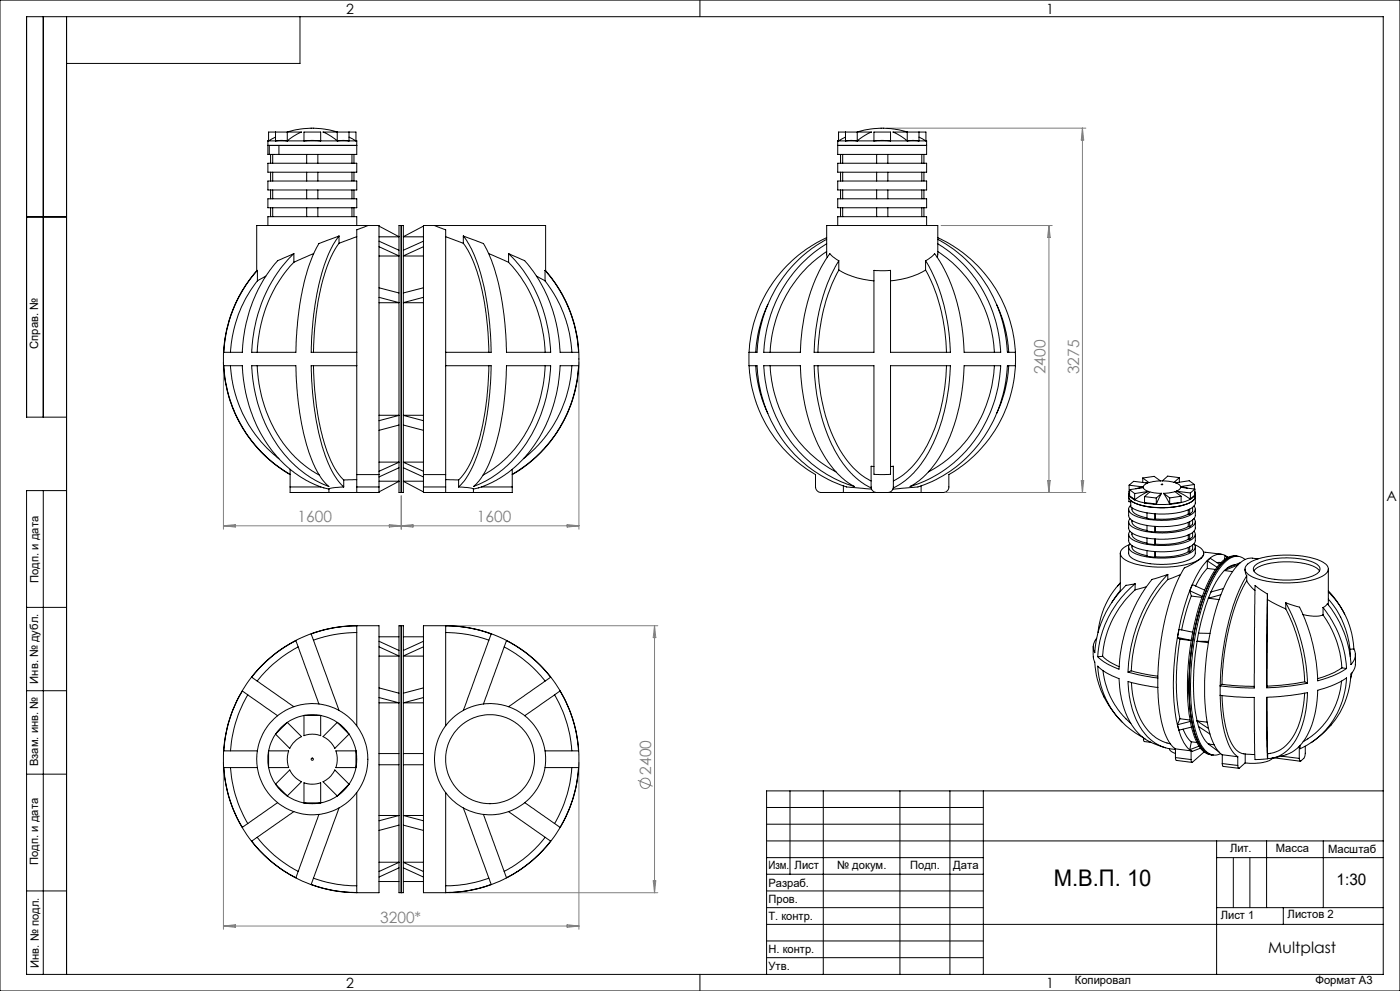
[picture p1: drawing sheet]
<svg xmlns="http://www.w3.org/2000/svg" width="420mm" height="297mm" viewBox="0 0 420 297" stroke-linecap="round" stroke-linejoin="round" font-family="sans-serif">
<g fill="none" stroke="#808080" stroke-width=".3">
<path d="M266 38.4h59.8M324.7 38.4v109.2M324.7 38.4l.4 3.6h-.7zM282.3 67.6h33.4M314.7 67.6v80M314.7 67.6l.4 3.6h-.8zM67 108.6v50M173.7 108.6v50M67 157.6h106.7M67 157.6l3.6-.4v.8zM116.8 157.2l3.6 .4-3.6 .4zM120.4 148.6v10"/>
<path d="M120.4 157.6l3.5-.4v.8zM170.1 157.2l3.6 .4-3.6 .4zM284 147.6h41.8M314.3 144h.8l-.4 3.6zM324.4 144h.7l-.4 3.6zM134.7 187.5h62.6M196.4 187.5v80M196.4 187.5l.3 3.6h-.7zM67 228.5v50M173.7 228.5v50M191.3 233.9l4.5 1.8M67 277.5l3.6-.4v.8z"/>
<path d="M67 277.5h106.7M134.7 267.5h62.6M170.1 277.1l3.6 .4-3.6 .4zM196 264h.7l-.3 3.5z"/>
<circle cx="193.6" cy="234.7" r="1.56"/>
</g>
<g fill="none" stroke="#000" stroke-width=".3">
<path d="M0 0h420v297h-420zM13 5v120M20 5v287M90 5v14h-70M210 0v5M82.7 39.6v2.6M104.7 39.6v2.6M253.6 39.6v2.6M275.7 39.6v2.6M80.4 54.3h26.6v2.6h-26.6zM80.4 59.6h26.6v2.7h-26.6zM80.4 48.9h26.6v2.7h-26.6z"/>
<path d="M80.4 42.2v4.1h.4M80.4 42.2h.2M80.6 42.1l-.2 .1M80.6 42.2h2.1M80.6 42.2v-2.6h9.9l-2.6 1.3-1.7 1.3M80.8 43.6h-.4h26.6h-23.3M80.8 46.3h2.9M80.8 43.6v2.7M80.8 43.6h2.9M81.2 46.3v2.6M81.2 51.6v2.7M81.2 56.9v2.7"/>
<path d="M81.8 46.3v2.6M81.8 51.6v2.7M81.8 56.9v2.7M82.7 42.2h3.5M82.7 41.1l-2.1 1.1M83.7 43.6v2.7M86.2 42.2v-2.6a24.7 24.7 0 0 1 15 0v2.6M86.2 42.2h5M91.2 42.2h5M91.2 42.2v-2.6h5v2.6M92 46.3v2.6M92 51.6v2.7"/>
<path d="M92 56.9v2.7M95.4 46.3v2.6M95.4 51.6v2.7M95.4 56.9v2.7M96.2 42.2h5M101.2 42.2h3.5M101.2 42.2l-1.8-1.3-2.5-1.3h9.9v2.6M103.7 43.6h.1M104.7 42.2h2.1M104.7 41.1l2.1 1.1M105.6 46.3v2.6M105.6 51.6v2.7"/>
<path d="M105.6 56.9v2.7M106.2 46.3v2.6M106.2 51.6v2.7M106.2 56.9v2.7M106.8 42.1l.2 .1M106.8 42.2h.2M107 42.2v4.1h-23.3M251.3 48.9h26.7v2.7h-26.7zM251.3 59.6h26.7v2.7h-26.7zM251.3 43.6h26.7zM251.3 42.2v4.1h26.7v-4.1M251.3 54.3h26.7v2.6h-26.7z"/>
<path d="M251.3 42.2h.3M251.6 42.1l-.3 .1M251.6 42.2h2M251.6 42.2v-2.6h9.8l-2.5 1.3-1.7 1.3M252.2 46.3v2.6M252.2 51.6v2.7M252.2 56.9v2.7M252.8 46.3v2.6M252.8 51.6v2.7M252.8 56.9v2.7M253.6 42.2h3.6M253.6 41.1l-2 1.1"/>
<path d="M254.7 43.6h.1M257.2 42.2v-2.6a24.7 24.7 0 0 1 15 0v2.6M257.2 42.2h5M262.2 42.2h5M262.2 42.2v-2.6h5v2.6M263 46.3v2.6M263 51.6v2.7M263 56.9v2.7M266.3 46.3v2.6M266.3 51.6v2.7M266.3 56.9v2.7M267.2 42.2h5"/>
<path d="M272.2 42.2h3.5M272.2 42.2l-1.8-1.3-2.5-1.3h9.9v2.6M274.7 43.6h.1M275.7 42.2h2.1M275.7 41.1l2.1 1.1M276.5 46.3v2.6M276.5 51.6v2.7M276.5 56.9v2.7M277.2 46.3v2.6M277.2 51.6v2.7M277.2 56.9v2.7M277.8 42.1l.2 .1"/>
<path d="M277.8 42.2h.2M8 65h12M80.4 67.6v-2.7h26.6v2.7M81.2 62.3v2.6M81.8 62.3v2.6M88.2 76l-2.4 1a6.5 6.5 0 0 0-4.1 3.1 44.6 44.6 0 0 0-9 25.5h-5.6a40.1 40.1 0 0 1 10.1-24.6M88.2 78.6a41.4 41.4 0 0 0-11 27M88.2 76v2.6M92 62.3v2.6M94.1 76l-5.9 2.6M95.4 62.3v2.6M101.7 70.7l-4.2 1.6a3.6 3.6 0 0 0-3 2.9l-2.3 6-1.8 7.3-1.1 8.3-.5 8.8h-13.3a43 43 0 0 1 12.7-29.6"/>
<path d="M101.7 70.7l-.2 .3a45 45 0 0 0-6.8 19.3l-.9 6.5-.5 8.8h13.7M101.7 72.9l-1.2 1.9-1.5 3-1.2 3.1-1.4 4.6-1.5 8.3-.6 5.8-.2 6M101.7 70.7v2.2M105.6 62.3v2.6M106.2 62.3v2.6M107 70.9l-5.3 2M110.3 67.6l-2.3 .9a1.06 1.06 0 0 0-1 1.6v35.5M110.3 67.6h3.4v74.6M110.3 67.6h-33.3v13.5M113.7 73.9l6 2.8h-6M113.7 72.3l6 2.7M113.7 67.8l6 3.2h-6"/>
<path d="M119.7 67.6h1.3v80h-1.3zM120.4 67.6v80M127 73.9l-6 2.8h6M127 67.8l-6 3.2h6M127 72.3l-6 2.7M130.4 67.6l2.3 .9a1.06 1.06 0 0 1 1 1.6v35.5M130.4 67.6h-3.4v74.6M130.4 67.6h33.3v13.5M133.7 70.9l5.3 2M139 70.7l.2 .3a45 45 0 0 1 6.8 19.3l.9 7.1 .5 8.2h-13.7M139 70.7l4.2 1.6a3.6 3.6 0 0 1 3 2.9l2 4.9 2 7.8 1.3 9.5 .4 8.2h13.3a43.4 43.4 0 0 0-12.6-29.6M139 72.9l1.4 2.2 1.3 2.7 1.4 3.6 1.2 4.1 1.5 8.3 .6 5.8 .2 6"/>
<path d="M139 70.7v2.2M146.6 76l6 2.6M152.6 76l2.3 1a6.5 6.5 0 0 1 4.1 3.1 45 45 0 0 1 9 25.5h5.6a40.4 40.4 0 0 0-10.1-24.6M152.6 78.6a41.6 41.6 0 0 1 10.9 27M152.6 76v2.6M248 71.8a40.2 40.2 0 0 0-20.9 33.8h-2.4M248 73.1a40 40 0 0 0-18.9 32.5h11l.1-1.4a52.4 52.4 0 0 1 8.8-28.2l1 1 1.6 1.1M248 75.4a38 38 0 0 0-17 30.2M248 71.2a40.1 40.1 0 0 0-23.3 34.4M248.2 77.1l-.2-.6v-8.9h33.3v8.6l-.1 .9M251.3 67.6v-2.7h26.7v2.7M251.6 78.1a56.4 56.4 0 0 0-7.4 27.5h18v-24.6h5v24.6h17.9v-.7a55.5 55.5 0 0 0-7.4-26.8"/>
<path d="M251.6 78.1v2.8M252.2 62.3v2.6M252.8 62.3v2.6M263 62.3v2.6M266.3 62.3v2.6M276.5 62.3v2.6M277.2 62.3v2.6M277.7 78.1v2.8M281.3 73.1a40.2 40.2 0 0 1 18.9 32.5h-11l-.3-4.8a50.5 50.5 0 0 0-8.5-24.8l-1 1-1.7 1.1M281.3 71.8a40.2 40.2 0 0 1 20.9 33.8h2.4M281.3 75.4a38.3 38.3 0 0 1 17 30.2M281.3 71.2a40.1 40.1 0 0 1 23.3 34.4"/>
<path d="M77 81.1a40 40 0 0 0 10 61.1M77.2 81l-.2 .1M77.2 84.2a37.6 37.6 0 0 0-8.1 21.4M77.2 81v3.2M79.8 82.8l-2.6 1.4M113.7 90.7h6M113.7 86.3l6 1.5M113.7 89.1l6 1.6M121 90.7h6M127 86.3l-6 1.5M127 89.1l-6 1.6M160.9 82.8l2.6 1.4"/>
<path d="M163.5 81l.2 .1M163.5 84.2a37.9 37.9 0 0 1 8.1 21.4M163.5 81v3.2M163.7 81.1a40 40 0 0 1-10 61.1M230.4 91.3a38.4 38.4 0 0 0-3.7 14.3M251.6 80.9a54.5 54.5 0 0 0-6.2 24.7M251.6 80.9a24.3 24.3 0 0 0 10.6 3.3M277.7 80.9a23.9 23.9 0 0 1-10.5 3.3M277.7 80.9a53.9 53.9 0 0 1 6.3 24.7M299 91.3a38.4 38.4 0 0 1 3.6 14.3M69.1 109.6a38.1 38.1 0 0 0 14.6 27.9M75.5 109.6h13.3l.4 8.1 1 7.7 1.8 8 1.7 4.8a18.8 18.8 0 0 0 5 7.6 35.9 35.9 0 0 1-20.7-22.8 45.7 45.7 0 0 1-2.5-13.4z"/>
<path d="M77.2 109.6a39.8 39.8 0 0 0 15.4 30.8l3.2 2M94.1 109.6l.3 7.3 .8 6.9 1.6 7.4 1.8 5.3a20.9 20.9 0 0 0 4.5 7.4M107 109.6v32.6M107 105.6v4M107 109.6h-13.7l.5 8.1 .9 7.1 1.6 7.5 1.7 5.5a21.4 21.4 0 0 0 5.1 8.1M133.7 105.6v4M133.7 109.6v32.6M133.7 109.6h13.7l-.5 8.1-1.3 9.5-1.6 6.7-2.4 6.4a17.6 17.6 0 0 1-4 5.6M146.6 109.6l-.3 7.3-.8 6.9-1.5 6.8-1.9 5.9a20.9 20.9 0 0 1-4.5 7.4M151.9 109.6h13.3a42.1 42.1 0 0 1-15.9 32.3l-3.5 2.2-3.7 1.7a27 27 0 0 0 6.9-13.4l1.1-4.6 1-6.1 .6-6.7zM163.5 109.6a39.4 39.4 0 0 1-15.9 31.2l-2.7 1.6M171.6 109.6a37.8 37.8 0 0 1-14.6 27.9"/>
<path d="M224.7 109.6h2.4a39.5 39.5 0 0 0 27.1 36.4l7.3 .6M224.7 105.6v4M224.7 109.6a40.1 40.1 0 0 0 20 32.6v3.7a1.69 1.69 0 0 0 1.6 1.7h6.7M226.7 109.6a37.5 37.5 0 0 0 3.7 14.3M229.1 109.6h11l.1 1.4a51.7 51.7 0 0 0 9.1 28.6 21.4 21.4 0 0 0 7 6.2 39.3 39.3 0 0 1-27.2-36.2zM231 109.6a37.9 37.9 0 0 0 19.8 31.8M245.4 109.6a50 50 0 0 0 8.7 28.4 20.8 20.8 0 0 0 7.2 6.1M284 109.6l-.1 1.3a49.6 49.6 0 0 1-8.7 27.1 20.8 20.8 0 0 1-7.2 6.1M289.2 109.6h11a39.3 39.3 0 0 1-27.2 36.2 29.4 29.4 0 0 0 12.4-16.2 62.2 62.2 0 0 0 3.8-20zM298.3 109.6a37.8 37.8 0 0 1-19.8 31.8M302.6 109.6a37.5 37.5 0 0 1-3.6 14.3M304.6 105.6v4"/>
<path d="M304.6 109.6h-2.4a39.5 39.5 0 0 1-27.1 36.4l-7.2 .6M304.6 109.6a40 40 0 0 1-19.9 32.6v3.7a1.69 1.69 0 0 1-1.7 1.7h-6.7M20 125h-12v-120h407v287h-407v-145h12M113.7 124.5h6M113.7 138.5h6l-6 2.7M119.7 124.5l-6 1.6M119.7 127.4l-6 1.6M121 124.5h6M121 124.5l6 1.6M121 127.4l6 1.6M127 138.5h-6l6 2.7M262.2 139.8l-.9-.1v6.2a1.69 1.69 0 0 0 1.7 1.7"/>
<path d="M267.2 139.8l.8-.1v6.2a1.69 1.69 0 0 1-1.7 1.7M13 147v145M87 142.1a39.9 39.9 0 0 1-19.9-32.5h5.6a41.8 41.8 0 0 0 15.7 32.1 27.8 27.8 0 0 0 10.3 4.9M87 145.9v1.7h11.7M87 145.9h9.3M87 140.6v5.3M98.7 147.6h8.3M98.7 146.6v1M103.1 145.9l-3.4 .3-1 .4M103.1 143.9v2M107 143.8l-3.9 .1M107 145.9v1.7"/>
<path d="M107 142.2v3.7M107 142.2h6.7M107 145.9h6.7M113.7 145.9v1.7h-6.7M113.7 142.2v3.7M113.7 144.2h6l-6 3.2M119.7 140.2l-6 2.7M121 140.2l6 2.7M127 145.9v1.7h6.7M127 142.2h6.7M127 145.9h6.7M127 144.2h-6l6 3.2"/>
<path d="M127 142.2v3.7M133.7 143.8l3.9 .1M133.7 145.9v1.7M133.7 147.6h8.3M133.7 142.2v3.7M137.6 145.9l3.4 .3 1 .4M137.6 143.9v2M142 146.6v1M144.4 145.9h9.3M153.7 142.1a39.9 39.9 0 0 0 19.9-32.5h-5.6a42 42 0 0 1-15.7 32.1 27.8 27.8 0 0 1-10.3 4.9M153.7 145.9v1.7h-11.7M153.7 140.6v5.3"/>
<path d="M253 147.6h10M253 145.6v2M261.4 146.2a27.5 27.5 0 0 1-12.8-15 61.5 61.5 0 0 1-4.4-21.6h18v32.5l.6 .1 4.4-.1v-32.5h17.9l-.1 1.3a51.8 51.8 0 0 1-9.3 28.9 21.7 21.7 0 0 1-7.7 6.4M263 147.6h3.3M266.3 147.6h10M276.3 145.6v2M338.6 147.9v.9a3.7 3.7 0 0 0 3.2 2.5l4.1 .7h5.9l2.6-.5 1.9-.5 1.3-.7 .8-.8 .2-.7v.3a5 5 0 0 1-3.9 2.4l-4 .6h-4.7l-3.7-.7-1.8-.6-1.3-.8M338.6 152.6v1.9a3.7 3.7 0 0 0 3.2 2.4l2.4 .6 3.5 .3h3.2l4.2-.7 2.2-1 .8-.6 .5-.9v-2M338.6 156.4v1.9a3.2 3.2 0 0 0 2.8 2.3l2.8 .7 3.5 .3 3.5-.1 3.2-.5 2.3-.8 1.4-.9 .5-.9v-2M338.7 149.2v1.2l.5 .1M338.7 147.3l-.1 .7 .3 .7M338.7 145.4l1.4-1.2 4.2 .6-.9 .5-.4 .6"/>
<path d="M338.7 145.4l4.3 .5M338.7 145.4v1.9M338.9 146.8l4.1-.6 .5 .6 1 .5M338.9 148.7l1.5 1.1M338.9 147.2l-.2 .1M338.9 146.8l1.5 1.1M338.9 146.8v1.9M339 155.4a1.67 1.67 0 0 0 .9 2.7l3.8 1.2 5.1 .4 5.3-.5 2.4-.8 1.2-.6a1.46 1.46 0 0 0 .5-2.4M339 159.2a1.67 1.67 0 0 0 .9 2.7l2.3 .8 1.8 .4 5.7 .4 5.2-.7 2.8-1.3a1.46 1.46 0 0 0 .5-2.3M339.2 151.4a1.62 1.62 0 0 0-.5 1.7 1.62 1.62 0 0 0 1.2 1.2l1.7 .7 2.1 .5 5.1 .5 4.8-.5 2.1-.6 1.6-.7a1.58 1.58 0 0 0 .9-2.5M339.3 150h-.1M339.6 152.2v.4a3.3 3.3 0 0 0 2.8 2.2l1.7 .4"/>
<path d="M339.6 156v.4a3.3 3.3 0 0 0 2.8 2.2l1.7 .4M339.6 159.7v.5a3.3 3.3 0 0 0 2.8 2.1l1.7 .5M340.4 149.8l3 .9M340.4 147.9v1.9M342.8 143.3l3.5-.5 1.8 1.3-3.4 .5M342.8 143.3l1.9 1.3M342.8 143.3v1.3M343 145.9l-2.2 .6M343.4 150.7l3.5 .5M343.4 148.8v1.9M343.4 148.8l3.5 .5M344.1 153.7v1.7l2.3 .3"/>
<path d="M344.1 157.5v1.7l2.3 .3M344.5 147.3l-4.1 2.5M344.5 147.3l-4.1 .6M344.7 144.6l-.9 .1M346.4 154v1.7M346.4 157.8v1.7M346.6 155.5l-.2 .2M346.6 154v1.5M346.6 157.8v1.5M346.6 159.3l-.2 .2M346.9 149.3v1.9M348.1 144.1h.6"/>
<path d="M348.3 145.2h.5zM348.5 147.8l-1.6 3.4M348.5 147.8l-3.6-.4-1.5 1.4M348.5 147.8l-1.6 1.5M348.7 144.1l3.5 .5M349.1 147.8l3.4-.4 1.8 1.3M349.1 147.8l1.8 3.3M349.1 147.8l1.8 1.4M350.9 151.1l-4 .1M350.9 149.2v1.9M352.2 144.6h.9M352.9 147.2l2.2 1.1 2 1.3"/>
<path d="M352.9 147.2l4.2 .5M353.8 143.2l-1.6 1.4M353.8 143.2l-3.5-.5-1.6 1.4M353.8 143.2v1.3M354.2 145.8l2 .5M354.3 150.6l-3.4 .5M354.3 148.7l-3.4 .5M354.3 148.7v1.9M356.5 154.1l-1.5 .6-2.1 .6-3.2 .3-3.1-.1M356.5 157.8l-1.5 .7-2.1 .5-2.6 .3h-3.7M356.5 154.1h.4M356.5 152.8v1.3"/>
<path d="M356.5 156.6v1.2M356.5 157.8l.4 .1M356.9 152.6v1.5M356.9 156.3v1.6M357.1 149.6l-2.8 1M357.1 147.7v1.9M357.8 152v1.3l-.9 .8M357.8 155.8v1.3l-.9 .8M357.8 159.6v1.3l-.9 .7M358.3 145.2l-1.5-1.1-4.2 .6 1.2 .6 .4 .5M358.3 145.2l-4.1 .6M358.3 145.2v1.3"/>
<path d="M358.5 146.6l-4.3-.6-.5 .8-.8 .4M358.5 147.3v1.1M358.5 148.4l-1.4 1.2M358.5 146.6l-1.4 1.1M358.5 146.6v1.8M358.6 147.9v3.1a6.3 6.3 0 0 1-5.1 2.6l-3.1 .4-2.9 .1-5.4-.8-1.8-.7-1.1-.7v-1.9M335.3 175.6l.8-.9a24.6 24.6 0 0 0-6.7 14.9M336.1 177l-2.6 3.6M336.1 165.8v11.4M338.6 163.9v1.9a3.5 3.5 0 0 0 3 2.4l2.9 .7 3.4 .3 3.3-.2 3.4-.5 2.1-.7 1.5-1.1 .4-.8v-2M338.6 160.2v1.8a3.5 3.5 0 0 0 3 2.4l2.9 .7 3.4 .3 3.3-.1 3.4-.6 2.1-.7 1.4-.9 .5-.9v-2M338.8 163.2l-1.1 .6a1.99 1.99 0 0 0-1.2 3.1l1.3 1 2.2 1 2.7 .6 4.4 .5 4.7-.1 3.6-.6 2.9-.9 2-1.1"/>
<path d="M339 163a1.64 1.64 0 0 0 .9 2.6l2.3 .9 1.8 .4 5.7 .3 4.4-.5 2.4-.7 1-.6a1.53 1.53 0 0 0 .7-2.4M339.6 163.5v.4a4.2 4.2 0 0 0 3.7 2.5l.8 .1M340.5 175l-1.3 .2a2.91 2.91 0 0 0-2.8 1.7 30.7 30.7 0 0 0-8 18.7 3.8 3.8 0 0 1 .6-4.3M340.5 175a30.7 30.7 0 0 0-11.2 21.8M340.5 176.8a29.2 29.2 0 0 0-9.7 19.9M340.5 175v1.8M343.9 175.8l-3.4 1M344.1 161.3v1.6l2.3 .3M344.1 165v1.7l2.3 .3M346.4 161.5v1.7M346.4 165.3v1.7M346.6 161.5v1.6"/>
<path d="M346.6 165.3v1.6M346.6 163.1l-.2 .1M346.6 166.9l-.2 .1M350.3 172.2l-2.4 .8a4.1 4.1 0 0 0-3.4 2.2l-3.4 5.3-2.9 6.5-1.7 6.5-.8 7.1-3.7-1.7-2.7-2.1M350.3 172.2l-2.7 3-2.2 3.2-1.7 3-1.9 4.1-1.5 4.4-1 4-.7 4.5-.2 3M350.3 173.7l-2.3 2.7-1.9 2.7-1.9 3.3-1.4 3.2-1.4 3.7-.9 3.4-.8 4.5-.3 3.8M350.3 172.2v1.5M354.2 172.2l-3.9 1.5M356.5 161.6l-2 .8-1.8 .4-3.3 .4-2.8-.1M356.5 165.4l-2 .8-1.8 .4-3.3 .3h-2.8M356.5 160.3v1.3M356.5 164.1v1.3"/>
<path d="M356.5 161.6h.4M356.5 165.4h.4M356.9 160.1v1.5M356.9 163.9v1.5M356.9 177.1l.5 1.5M356.9 177.1l3.8 1.6M357.4 178.6l-1.7 5-1.2 5.2M357.4 178.6l3.2 .4M357.8 163.3v1.3l-.9 .8M358.4 163.2l.7 .4a2.39 2.39 0 0 1 1.9 2.8l-.7 .9M360.3 167.3l-3.5 2.2a3.5 3.5 0 0 0-2.5 2.5l-2.8 6.3-2 7.3-1.6 9.5-.6 8.1M361.1 165.5l5.3 .6"/>
<path d="M361.1 165.8l-.1 .7-.7 .8M361.4 176.9l-3.7-1.7-.8 1.9M362.2 170.4l-1.8 2.1-1.7 3.1M362.2 168.1l.9-.8 2.7 1.8M362.2 168.1v2.3M362.2 170.4l2.4 .3M362.2 168.1l2.9 1.9M362.5 179.3h.1M362.5 179.3l-2.1 6.7-.8 3.8M362.5 179.3l3.2 .4M363.3 177.4l-.8 1.9M365.1 168.6h1.2"/>
<path d="M366.3 178.3l-3.8 1M367 176.4l-3.7 1M367.3 171h.1M367.3 171l-1.9 2.4-2.1 4M367.3 171l2.5 .3M367.5 166.6l.8 .5M367.5 166.6l-.2 1.1M368.3 167.1h.1M368.4 167a4.2 4.2 0 0 0-6.1 .8 35.4 35.4 0 0 0-7.4 15.4l-.5 2.1a73.7 73.7 0 0 0-1 32.8 11.4 11.4 0 0 0 3.9 6.9M370.6 169.2l-1.5 .4-.8 .6M371.1 166.7a7.1 7.1 0 0 0-6 4 59.6 59.6 0 0 0-7.8 25.1l-.2 1.6a56.5 56.5 0 0 0 1.8 23.7 7.1 7.1 0 0 0 4.6 5.1M371.4 169.3l-4.1 1.7"/>
<path d="M371.5 166.8l-.9-.2a6.5 6.5 0 0 0-5.4 3.3 53.8 53.8 0 0 0-7.8 22l-.2 1.5a61.7 61.7 0 0 0 1 27.2 7.7 7.7 0 0 0 4.6 5.5l.7 .1M372.2 168.6l-4 1.6-.9 .8M373.5 170.5l.2 1.4 .3 .7M373.5 167.7a4.1 4.1 0 0 0-6 .8 33.8 33.8 0 0 0-7.2 14.6l-.4 1.4a77.7 77.7 0 0 0-1.6 33.2 12.8 12.8 0 0 0 4.4 8.1l1.5 .5 2-.4M374 174.1l.9 1.2 1.6 1.7M374 174.1l-1.7 3.1-1.2 2.9-2.1 6.9-1.8 9.2-.6 8.9M374 172.6l-1.2 2.1-1.6 3.6-2.5 7.8-1.2 5.3-.8 5.1-.7 9.1M374 172.6v1.5M374.3 169l1.8-1 2.6-.9 2.9-.5 3.2-.2 6.1 .3 2.9 .6 2.7 .9a2.52 2.52 0 0 1 1.9 2.9l-1.3 1.4-1.7 .8-3 .8-3.4 .5-3.9 .1-4.2-.4-4-.9-1.9-.9a1.93 1.93 0 0 1-1.5-1.5 1.93 1.93 0 0 1 .8-2zM376.2 171.1l1.1-1 2.2-.9 5.4-.8 3.8 .1 3.7 .6 2.4 1 1.1 1M376.4 169.6l1.5-1 2.1-.8 4.6-.6h3.2l3.1 .4 3.6 1.2a1.75 1.75 0 0 1 1.2 2.5l-1.3 1-1.9 .8-2.5 .5-2.9 .2-5.7-.3-2.2-.5-1.8-.8a1.66 1.66 0 0 1-1-2.6zM377.4 167.5l-1.7-.2a6.3 6.3 0 0 0-5.4 3.3 51.9 51.9 0 0 0-7.6 21.2l-.3 1.5a63.9 63.9 0 0 0 .8 27.5 10.1 10.1 0 0 0 3.5 5.4"/>
<path d="M380.2 178l-3.7-2.5-.2 30.7-3.7-.1-6.6-.5M380.2 178l-.2 28.1M380.2 179.7l5.5 2.8M380.2 179.7l-.2 25.9M380.2 178v1.7M398.5 177.1a28.4 28.4 0 0 1 4.9 6.9M398.5 179.6a26.8 26.8 0 0 1 6.6 17.1M398.5 177.4a25.2 25.2 0 0 1 7.7 17.1M398.5 170.5v10.8M8 182h12M89.5 193.9a38.6 38.6 0 0 0-12.3 10.2M107 187.5a40 40 0 0 0-40 40 40 40 0 0 0 40 40"/>
<path d="M107 187.6v29.9M107 187.5h6.7v80h-6.7M107 187.6a38.9 38.9 0 0 0-13.7 2.4l8.4 22.9M107 189.6a38.6 38.6 0 0 0-12.9 2.3M107 187.5v.1M113.7 190.8h6M113.7 196.6h6M113.7 192.2l6 2.7M113.7 193.8l6 2.8M119.7 187.5h1.3v80h-1.3zM120.4 187.5v80M121 190.8h6"/>
<path d="M121 196.6h6M127 192.2l-6 2.7M127 193.8l-6 2.8M133.7 187.5a40 40 0 0 1 40 40 40 40 0 0 1-40 40M133.7 187.6v29.9M133.7 187.5h-6.7v80h6.7M133.7 187.6a38.9 38.9 0 0 1 13.7 2.4l-8.4 22.9M133.7 189.6a38.2 38.2 0 0 1 12.9 2.3M133.7 187.5v.1M151.2 193.9a38.6 38.6 0 0 1 12.3 10.2M328 193.7a11.8 11.8 0 0 0 .5 5.2 27.3 27.3 0 0 0 8.1 17.5M330.8 196.7l1.9 1.6 3 1.5"/>
<path d="M330.8 196.7l-1.5 .1M353.2 191.1l.8 .5M353.2 191.1l4.2 .8M354 191.6l-.9 6.8-.2 5.8 .2 5.8 .9 5.4M354 191.6l3.4 .4M357.8 189.5l-4.1-.9-.5 2.5M359.1 192.2h.1M359.1 192.2l-.8 6.4-.3 5.8 .3 6.7 .8 5M359.1 192.2l3.4 .4M359.1 192.2h3.5M359.6 189.8l-.5 2.4M359.6 189.8h3.4"/>
<path d="M385.7 180.7l2.7 5.7 2.1 6.3 1.2 6 .6 6M385.7 180.7l3.3 1a1.09 1.09 0 0 1 1.3 1.1l2.1 5.2 1.4 4.9 1.1 6.1 .4 5 4.9-1.6 3.8-2.1M385.7 182.5l2.6 5.7 1.4 4.8 1 4.4 .7 6.9M385.7 180.7v1.8M390.9 184.2a10.6 10.6 0 0 0 6 .1M396.9 182.1a32.2 32.2 0 0 1 7.1 18.2M396.9 182.1l1.3-1.2a31.6 31.6 0 0 1 7.1 18.3 3.8 3.8 0 0 0 .9-4.7M396.9 184.3a30.1 30.1 0 0 1 5.7 15.9M396.9 182.1v2.2M406.2 194.5l-1.2 .1M406.6 196v2a4.9 4.9 0 0 1-1.3 4 25.4 25.4 0 0 1-12 20.6M8 207h12"/>
<path d="M74.3 208.2a38.3 38.3 0 0 0-5.2 16.8M83.3 214.5l-10.6-7.4a40.6 40.6 0 0 0-5.6 17.9h10.1M86.2 216.5l4.3 4.3a8 8 0 0 0-3.6 3.5l-4.2-4.3M86.2 216.5l-2 1.6-1.5 1.9M86.2 216.5l-3.5 3.5M91.2 214.4l-2.4 .7-2.6 1.4M91.2 214.4v6.1a7 7 0 0 1 5 0v-6.1M91.2 214.4l2.1-.2 2.9 .2M91.2 214.4h5M95.7 211l-6.9-19a38.5 38.5 0 0 0-13.3 11l12.7 8.8M96.2 214.4l2.4 .7 2.6 1.4M101.2 216.5l-4.3 4.3a7.5 7.5 0 0 1 3.5 3.5l4.3-4.3"/>
<path d="M101.2 216.5l1.9 1.6 1.6 1.9M101.2 216.5l3.5 3.5M113.7 209.1l6 1.5h-6M113.7 206.2l6 1.5M127 209.1l-6 1.5h6M127 206.2l-6 1.5M145 211l6.9-19a39 39 0 0 1 13.2 11l-12.5 8.8M157.4 214.5l10.6-7.4a39.9 39.9 0 0 1 5.6 17.9h-10.1M166.4 208.2a38.3 38.3 0 0 1 5.2 16.8M330.9 201a24.2 24.2 0 0 0 8.3 15.8M338.4 201.4l4.3 1.1 4.6 .7M339.4 201l3.4 .9 4.5 .8"/>
<path d="M339.4 201l-1 .4M339.4 204.5l.1 .8a21.1 21.1 0 0 0 6.9 15.5 12 12 0 0 0 4.7 2.2M347.3 206l.5 6.3 1.3 6.3 1.5 3.6 1.3 1.6 .7 .6M347.3 203.2v2.8M347.3 206l-4.6-.7-4.3-1 .5 5a18.6 18.6 0 0 0 8.6 13.9 11.4 11.4 0 0 0 4.9 1.3v-.2M353.2 217.2l.5 1.6 3.8-.9M354 215.4l-.8 1.8M354 215.4l3 .4M354.9 218.5l1.1 2.2 1.4 1.6M357.1 216.2l-3.9 1M359.1 216.1h.1M359.1 216.1l.5 1.6"/>
<path d="M359.1 216.1l3.1 .3M359.1 216.1l3.4 2.2M359.6 217.7l3.4 2.3M359.6 217.7l1.3 3.2 1.6 2.1M366 208.4l5.1 .5 5.2 .1 .2 18.5 3.8-.1M366 205.6v2.8M366 208.4l.7 8 .6 3 1.1 3.4a8.9 8.9 0 0 0 2.9 4M366.6 208.5l.3 4.8 .6 3.5 .8 3.4 1.1 2.4a5.4 5.4 0 0 0 5.8 3.5h1.2M366.6 205.1l9.7 .6M366.6 205.1l-.6 .5M380 209l7.1-.6 5.2-.8-.4 4.6-1.1 4.6a14.3 14.3 0 0 1-7.8 10.1l-2.7 .5M380 209l.3 18.4"/>
<path d="M380 209l.3 16.9M380 205.6v.5M391.4 207.7l-.3 3.1-.8 4.2a14.3 14.3 0 0 1-7.4 10.3l-2.6 .6M391.4 204.3l-5 .8-6.4 .5M391.4 204.3l.9 .4M392.3 204.7l-5.2 .9-7.1 .5M402.5 204.1a23.1 23.1 0 0 1-11.6 18.2M402.6 200.2l-2.9 1.6-4.4 1.6M402.6 200.2l1.4 .1M405.6 201.6l-.4 1.7M8 232h12M69.1 230a38.4 38.4 0 0 0 5.2 16.8"/>
<path d="M77.2 230h-10.1a40.1 40.1 0 0 0 5.6 18l10.6-7.4M80.6 230l.7 2.4 1.4 2.6M80.6 225h6a7.6 7.6 0 0 0 0 5h-6M80.6 225l-.2 1.7 .2 3.3M80.6 225v5M82.7 235l4.2-4.3a7.5 7.5 0 0 0 3.6 3.6l-4.3 4.2M82.7 220l-1.4 2.6-.7 2.4M82.7 235l1.5 2 2 1.5M82.7 235l3.5 3.5M86.2 238.5l2.2 1.3 2.8 .8M101.2 238.5l-2.2 1.3-2.8 .8M104.7 235l-4.3-4.3a7.1 7.1 0 0 1-3.5 3.6l4.3 4.2"/>
<path d="M104.7 220l1.2 2.2 .9 2.8M104.7 235l-1.6 2-1.9 1.5M104.7 235l-3.5 3.5M106.8 225h-6a7.6 7.6 0 0 1 0 5h6M106.8 230l-.9 2.8-1.2 2.2M106.8 225l.2 2.5-.2 2.5M106.8 225v5M107 237.5v30M113.7 225.8h6M113.7 229.2h6M121 225.8h6M121 229.2h6"/>
<path d="M133.7 237.5v30M163.5 230h10.1a40.6 40.6 0 0 1-5.6 18l-10.6-7.4M171.6 230a38.4 38.4 0 0 1-5.2 16.8M237 237v25M247 237v55M270 237v55M285 237v55M295 237v55M342.9 221a25.2 25.2 0 0 1-13.6-21.4l2.5 2 3.9 1.8 .6 5.5a18.1 18.1 0 0 0 8.6 13.4l4.8 1.8M343 221.4l.3 .8 2 .3M343 221.1v.3M343 221.4h.5"/>
<path d="M350.8 224.4a2.26 2.26 0 0 0 1.8 1.4M352.6 227l.2 .9 4.8 .6M352.6 224.4l4.7 .6M352.6 227l4.7 .6M352.6 224.4v2.6M357.3 225v2.6M357.4 222.3l-.5 2.4M357.4 222.3l1.7 .2M359.7 223.6l-2.8 1.1M360.2 224.2l-2.5 1-.8-.5M361.2 225.4l-3.4 3a.36 .36 0 0 1-.5-.1 .36 .36 0 0 1 0-.4v-.3M362.5 223h.1"/>
<path d="M362.5 223l1.7 .2M362.5 223l3.2 2.4M363.5 226.2l.5 .1M366.7 228.8l.3 .9 4.7 .6M366.7 226.2l4.6 .6M366.7 228.8l4.6 .6M366.7 226.2v2.6M371.3 226.8v2.6M373.6 228.6l-1.8 1.6a.51 .51 0 0 1-.5-.2 .51 .51 0 0 1 0-.6M373.6 226v2.6M380.3 225.9v1.5M381.8 227.2l-1.2 .8-1.8 .5-2.2 .3-3-.2"/>
<path d="M382.1 227.1l8 1M384.4 226.6l5.4 .7M389.8 223.7v3.6M390 223.4v1a24.1 24.1 0 0 0 14-21.2l-3.8 2-4.9 1.7-.6 6.3-1.2 4.3a12.7 12.7 0 0 1-9.3 9.2l-2.7 .5M391.6 223.6l-.1 3-.3 .6-1 .9a.49 .49 0 0 1-.4-.3 .49 .49 0 0 1 0-.5M415 237h-185v55M77.2 250.9a37.5 37.5 0 0 0 12.3 10.3M88.2 243.2l-12.7 8.9a38.1 38.1 0 0 0 13.3 10.9l6.9-18.9M91.2 240.6v-6a7.6 7.6 0 0 0 5 0v6M91.2 240.6l2.5 .3 2.5-.3M91.2 240.6h5M101.7 242.1l-8.4 23a39.9 39.9 0 0 0 13.7 2.4"/>
<path d="M113.7 244.4h6l-6 1.6M113.7 258.4h6M119.7 247.3l-6 1.6M119.7 258.4l-6 2.8M121 258.4h6M121 247.3l6 1.6M121 258.4l6 2.8M127 244.4h-6l6 1.6M139 242.1l8.4 23a39.9 39.9 0 0 1-13.7 2.4M152.6 243.2l12.5 8.8a38 38 0 0 1-13.2 11.1l-6.9-19M163.5 250.9a37.5 37.5 0 0 1-12.3 10.3M230 257h65"/>
<path d="M230 242h65M230 247h65M230 252h185M365 252v40M365 257h50M370 257v15M375 257v15M380 252v20M397 252v20M8 267h12M94.1 263.2a38.6 38.6 0 0 0 12.9 2.3M107 267.5h.1"/>
<path d="M113.7 264.2h6M119.7 260.1l-6 2.8M121 264.2h6M121 260.1l6 2.8M133.7 267.5h.1M146.6 263.2a38.6 38.6 0 0 1-12.9 2.3M230 262h65M230 267h65M230 272h65M230 277h185M365 272h50M385 272v5"/>
<path d="M210 292v5M230 282h65M230 287h65"/>
<circle cx="93.7" cy="227.5" r=".34"/>
<circle cx="93.7" cy="227.5" r="16.7"/>
<circle cx="147" cy="227.5" r="16.7"/>
<circle cx="147" cy="227.5" r="13.3"/>
</g>
<text font-size="6.9" x="316.1" y="265.6">М.В.П. 10</text>
<text font-size="4.8" x="401" y="265.3">1:30</text>
<g font-size="4.7" fill="#808080">
<text x="313.7" y="112.1" transform="rotate(-90 313.7 112.1)">2400</text>
<text x="323.7" y="112.1" transform="rotate(-90 323.7 112.1)">3275</text>
<text x="89.3" y="156.6">1600</text>
<text x="143" y="156.6">1600</text>
<text x="195.3" y="232.2" transform="rotate(-90 195.3 232.2)">2400</text>
<text x="114" y="276.5">3200*</text>
</g>
<text font-size="4.7" x="380.5" y="285.6">Multplast</text>
<g font-size="4.2">
<text x="103.8" y="4.2">2</text>
<text x="313.8" y="4.2">1</text>
<text x="415.9" y="150.2">A</text>
<text x="103.8" y="296.2">2</text>
<text x="313.8" y="296.2">1</text>
</g>
<g font-size="3.4">
<text x="11.5" y="104.5" transform="rotate(-90 11.5 104.5)">Справ. №</text>
<text x="11.6" y="174.7" transform="rotate(-90 11.6 174.7)">Подп. и дата</text>
<text x="11.4" y="204.9" transform="rotate(-90 11.4 204.9)">Инв. № дубл.</text>
<text x="11.4" y="229.6" transform="rotate(-90 11.4 229.6)">Взам. инв. №</text>
<text x="369" y="255.5">Лит.</text>
<text x="382.8" y="255.5">Масса</text>
<text x="398.4" y="255.6">Масштаб</text>
<text x="11.4" y="259.2" transform="rotate(-90 11.4 259.2)">Подп. и дата</text>
<text x="230.5" y="260.5">Изм.</text>
<text x="238.4" y="260.4">Лист</text>
<text x="251.1" y="260.4">№ докум.</text>
<text x="273" y="260.4">Подп.</text>
<text x="286" y="260.4">Дата</text>
<text x="230.5" y="265.7">Разраб.</text>
<text x="230.5" y="275.7">Т. контр.</text>
<text x="230.6" y="270.7">Пров.</text>
<text x="366.2" y="275.3">Лист 1</text>
<text x="386.3" y="275.2">Листов 2</text>
<text x="230.6" y="285.7">Н. контр.</text>
<text x="11.6" y="290" transform="rotate(-90 11.6 290)">Инв. № подл.</text>
<text x="230.6" y="290.7">Утв.</text>
<text x="322.5" y="295">Копировал</text>
<text x="394.6" y="295">Формат А3</text>
</g>
</svg>
